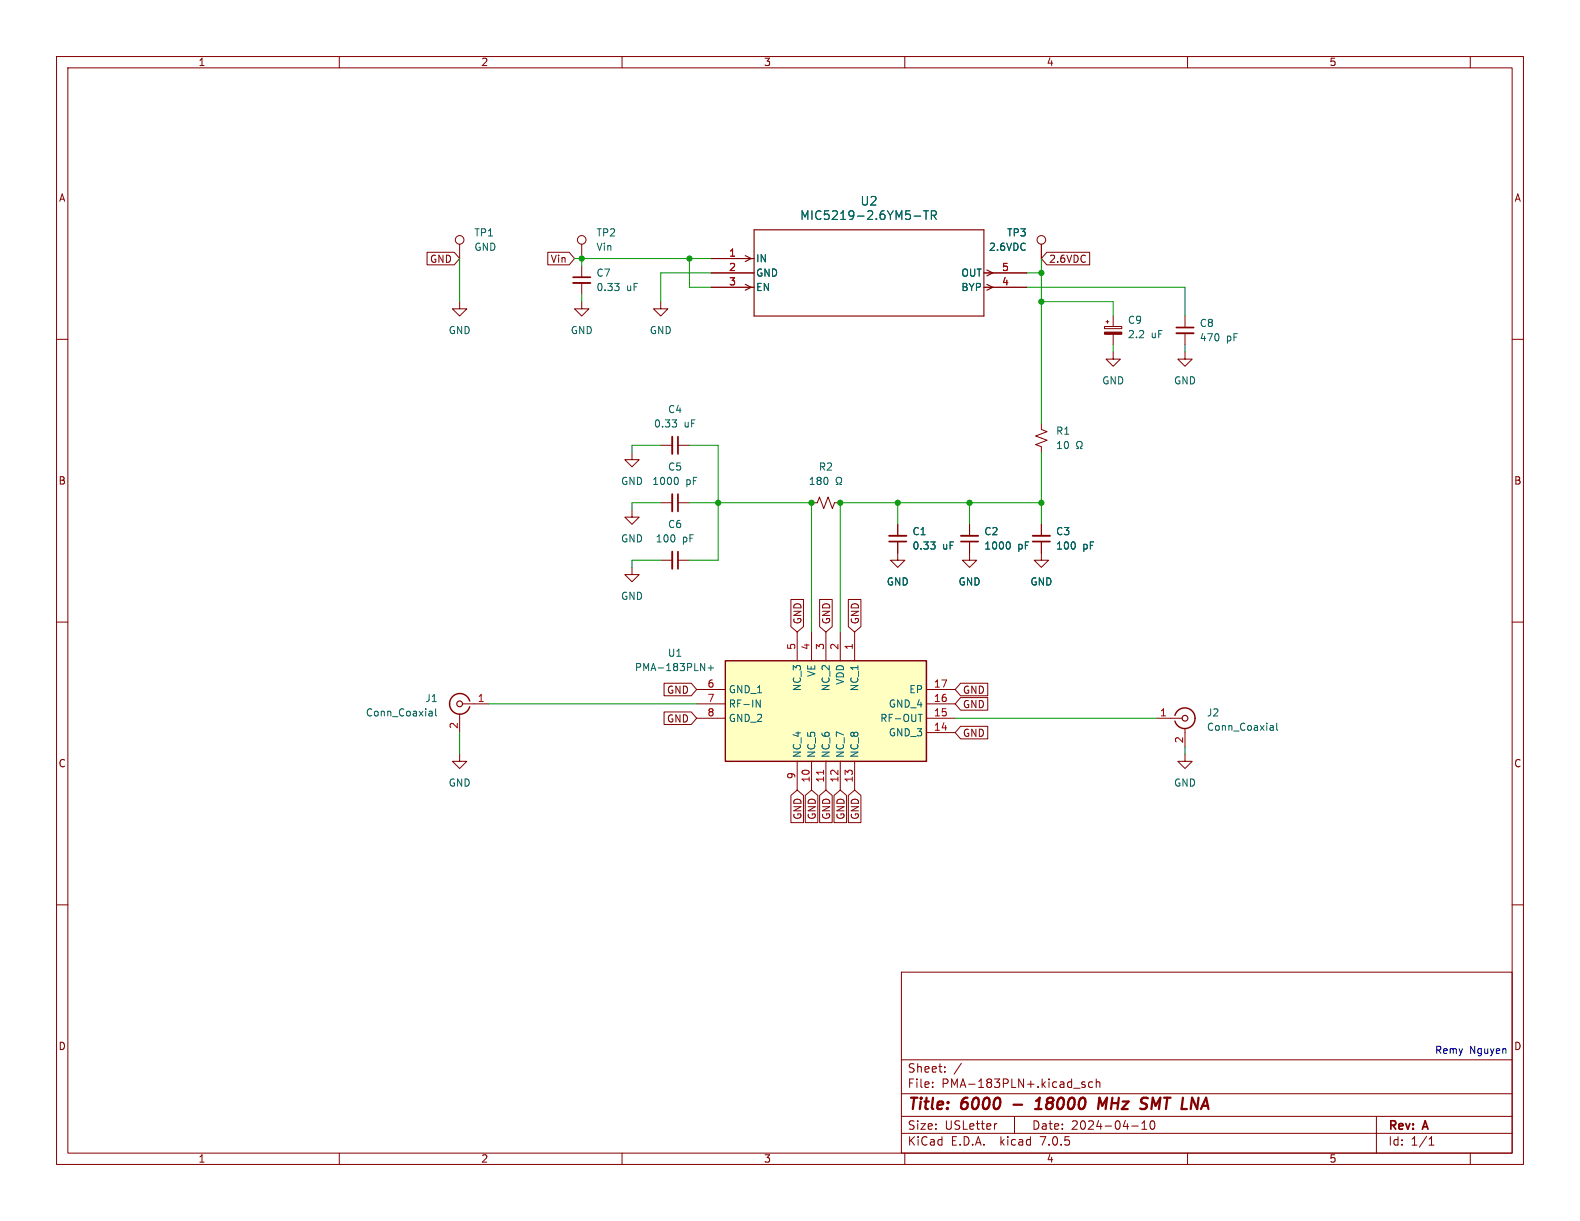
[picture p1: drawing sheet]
<svg xmlns="http://www.w3.org/2000/svg" width="279mm" height="216mm" viewBox="0 0 279 216" stroke-linecap="round" stroke-linejoin="round" font-family="sans-serif">
<g fill="none" stroke="#840000" stroke-width=".18">
<path d="M10 10h259.4v195.9h-259.4zM12 12h255.4v191.9h-255.4zM60 10v2M110 10v2M160 10v2M210 10v2M260 10v2M10 60h2M75.5 44.6h4.8l1 1.1-1 1.1h-4.8zM81.3 53.3v1.3h1.2l-1.2 1.3-1.3-1.3h1.3M81.3 43.2v2.5M96.9 44.6h3.7l1 1.1-1 1.1h-3.7z"/>
<path d="M102.9 53.3v1.3h1.2l-1.2 1.3-1.3-1.3h1.3M102.9 43.2v2.5M102.9 47v2M102.9 50v2.1M116.8 53.3v1.3h1.3l-1.3 1.3-1.2-1.3h1.2M125.7 45.7h7.6M125.7 48.3h7.6M125.7 50.8h7.6M174 48.3h7.6M174 50.8h7.6M184.1 43.2v2.5M185.1 44.6h7.6v2.2h-7.6l-1-1.1z"/>
<path d="M195.3 57.7h3.1v.4h-3.1zM195.6 56.9h.5M195.8 56.6v.6M196.8 55.9v1.8M196.8 59.1v1.9M209.5 55.9v2M209.5 58.9v2.1M267.4 60h2M116.8 78.7h2.1M119.9 78.7h2M184.1 74.9v1l1.1 .4-2.1 .8 2.1 .8-2.1 .7 1 .4v1M196.8 62.2v1.3h1.3l-1.3 1.3-1.2-1.3h1.2"/>
<path d="M209.5 62.2v1.3h1.3l-1.3 1.3-1.2-1.3h1.2M111.8 90.2v1.2h1.2l-1.2 1.3-1.3-1.3h1.3M111.8 80v1.3h1.2l-1.2 1.3-1.3-1.3h1.3M116.8 99.1h2.1M116.8 88.9h2.1M119.9 99.1h2M119.9 88.9h2M143.5 88.9h1l.4-1 .8 2 .7-2 .8 2 .4-1h1M158.7 95.8v3.3h1.3l-1.3 1.2-1.2-1.2h1.2M158.7 92.7v2M171.4 95.8v3.3h1.3l-1.3 1.2-1.2-1.2h1.2M171.4 92.7v2"/>
<path d="M184.1 95.8v3.3h1.3l-1.3 1.2-1.2-1.2h1.2M184.1 92.7v2M10 110h2M111.8 100.3v1.3h1.2l-1.2 1.3-1.3-1.3h1.3M139.9 106h2.2v4.8l-1.1 1-1.1-1zM141 111.8v5M143.5 111.8v5M144.9 106h2.3v4.8l-1.2 1-1.1-1zM146 111.8v5M148.6 111.8v5M150 106h2.2v4.8l-1.1 1-1.1-1zM151.1 111.8v5"/>
<path d="M267.4 110h2M81.3 133.4v1.2h1.2l-1.2 1.3-1.3-1.3h1.3M81.3 126.2v3.3M81.8 124.5h4.6M117.4 125.9h4.8l1 1.1-1 1.1h-4.8zM117.4 120.8h4.8l1 1.1-1 1.1h-4.8zM123.2 127h5.1M123.2 124.5h5.1M123.2 121.9h5.1M141 134.6v5.1M143.5 134.6v5.1M146 134.6v5.1"/>
<path d="M148.6 134.6v5.1M151.1 134.6v5.1M163.8 127h5.1M163.8 124.5h5.1M163.8 129.5h5.1M163.8 121.9h5.1M169.9 120.8h4.8v2.2h-4.8l-1-1.1zM169.9 123.3h4.8v2.3h-4.8l-1-1.1zM169.9 128.4h4.8v2.3h-4.8l-1-1.2zM204.5 127h4.5M209.5 133.4v1.2h1.3l-1.3 1.3-1.2-1.3h1.2M209.5 128.8v3.3"/>
<path d="M10 160h2M139.9 140.7l1.1-1 1.1 1v4.8h-2.2zM142.4 140.7l1.1-1 1.1 1v4.8h-2.2zM144.9 140.7l1.1-1 1.2 1v4.8h-2.3zM147.5 140.7l1.1-1 1.1 1v4.8h-2.2zM150 140.7l1.1-1 1.1 1v4.8h-2.2zM267.4 160h2M159.4 171.9h108v32h-108zM159.4 197.4h108M159.4 193.4h108M159.4 187.4h108M164.9 192.1v.2"/>
<path d="M164.9 191.4v.1M167.1 189.4v.2M167.1 188.7v.1M170 188l-1.3 1.9M176.3 198.7l-.4 .1M179.4 197.4v3M189.9 192.4h1.1M191.9 191.4l-.4-.1-.2 .2 .1 .2 .5 .2v.3h-.6M193.2 191.4l-.4-.1-.3 .3v.4l.1 .2h.6M193.9 191.4l.2-.1 .3 .1 .1 .9M193.9 190.8v1.5M200.1 199.1h1.2"/>
<path d="M201.9 199.7h.9M201.9 198.6l.5-.4v1.5M203.6 198.3l.1-.1a.81 .81 0 0 1 .6 .6 .81 .81 0 0 1-.3 .8l-.1 .1a.81 .81 0 0 1-.6-.6 .81 .81 0 0 1 .3-.8zM243.4 197.4v6.5M60 203.9v2M110 203.9v2M159.4 200.4h108M160 203.9v2M210 203.9v2M252.7 202.5h.9M252.7 201.4l.4-.4v1.5M260 203.9v2"/>
<circle cx="81.3" cy="42.4" r=".76"/>
<circle cx="102.9" cy="42.4" r=".76"/>
<circle cx="184.1" cy="42.4" r=".76"/>
</g>
<path d="M183 196.1h1.2M183.2 194.7l.7-.6-.3 2M195.8 194.1l-.9 1.4-.5-1.4-.2 2M202.7 194.1l.3 .1M202.7 195.3l.1 .4-.1 .2" fill="none" stroke="#840000" stroke-width=".4"/>
<path d="M128.3 116.8h35.5v17.8h-35.5zM83.1 124a1.81 1.81 0 0 0-2.8-1 1.81 1.81 0 0 0 0 2.9 1.81 1.81 0 0 0 2.8-.9M207.8 126.5a1.81 1.81 0 0 1 2.8-1 1.81 1.81 0 0 1 0 3 1.81 1.81 0 0 1-2.8-1" fill="none" stroke="#840000" stroke-width=".25"/>
<g fill="none" stroke="#840000" stroke-width=".2">
<path d="M131.8 50.3l1 .5-1 .5M131.8 45.2l1 .5-1 .5M133.3 40.6h40.7v15.3h-40.7zM174.5 50.3l1.1 .5-1.1 .5M174.5 47.7l1.1 .6-1.1 .5"/>
<circle cx="81.3" cy="124.5" r=".51"/>
<circle cx="209.6" cy="127" r=".51"/>
</g>
<g fill="none" stroke="#006464" stroke-width=".18">
<path d="M161.7 38.2h1.1M163.3 37.3h.9M163.8 37.3v1.5M164.7 38.1l.7-.1 .2-.2-.1-.4-.2-.1h-.6v1.5M165.1 38.1l.5 .7M108.7 50.1h.8l-.5 .5M109.4 50.7v.6M118.9 74.2h.7l-.4 .5M119.6 74.8v.6M190.4 79.3h.3v-.2a.54 .54 0 0 1-.3-.8 .54 .54 0 0 1 .8-.2 .58 .58 0 0 1-.1 1v.2h.3M119.8 84.5l.1 .4-.1 .7M147.9 85.7h.3v-.3a.54 .54 0 0 1-.3-.7 .54 .54 0 0 1 .8-.2 .58 .58 0 0 1-.2 .9v.3h.3"/>
<path d="M164.6 95.8h.8l-.5 .5M165.3 96.4v.6M178.5 95.9l.2 .4-.2 .7M123.9 117.3l.7 1.3v-1.3M125.2 118.1h1M125.7 117.6v1M76 125.8h.2l.2 .1v.7M76.4 126.5l-.4 .1M76.4 126.1h-.4M77 125.3v1.1l.2 .2M133.7 123.8l.7 1.2v-1.2M162.4 126.3h.7"/>
<path d="M224.7 128.3l.4 .1 .1 .7M225.2 129.1h-.5M225.2 128.6l-.5 .1M225.8 127.9v1.1l.1 .1"/>
</g>
<path d="M101.3 50h3.1M208 58.9h3.1M118.9 77.2v3.1M118.9 87.4v3M118.9 97.5v3.1M157.2 94.7h3.1M169.9 94.7h3.1M182.6 94.7h3.1" fill="none" stroke="#840000" stroke-width=".33"/>
<path d="M101.3 49h3.1M208 57.9h3.1M119.9 77.2v3.1M119.9 87.4v3M119.9 97.5v3.1M157.2 95.8h3.1M169.9 95.8h3.1M182.6 95.8h3.1" fill="none" stroke="#840000" stroke-width=".3"/>
<path d="M128.3 116.8h35.5v17.8h-35.5z" fill="#ffffc2" stroke="#ffffc2" stroke-width=".18"/>
<path d="M145.6 136.2v.7" fill="none" stroke="#a90000" stroke-width=".18"/>
<path d="M195.3 58.7h3.1v.4h-3.1z" fill="#840000" stroke="#840000" stroke-width=".18"/>
<g fill="none" stroke="#009600" stroke-width=".18">
<path d="M81.3 45.7v7.6M101.6 45.7h24.1M102.9 45.7v1.3M102.9 52.1v1.2M121.9 45.7v5.1h3.8M125.7 48.3h-8.9v5M181.6 50.8h27.9v5.1M181.6 48.3h2.5M184.1 53.3h12.7v2.6M184.1 45.7v29.2M116.8 78.7h-5v1.3M121.9 78.7h5.1v20.4h-5.1"/>
<path d="M196.8 61v1.2M209.5 61v1.2M116.8 88.9h-5v1.3M116.8 99.1h-5v1.2M121.9 88.9h21.6v22.9M158.7 88.9v3.8M171.4 88.9v3.8M184.1 80v12.7M184.1 88.9h-35.5v22.9M81.3 129.5v3.9M86.4 124.5h36.8M168.9 127h35.6"/>
<path d="M209.5 132.1v1.3"/>
</g>
<g fill="#009600" stroke="#009600" stroke-width=".18">
<circle cx="184.1" cy="53.3" r=".46"/>
<circle cx="184.1" cy="88.9" r=".46"/>
<circle cx="158.7" cy="88.9" r=".46"/>
<circle cx="148.6" cy="88.9" r=".46"/>
<circle cx="171.4" cy="88.9" r=".46"/>
<circle cx="184.1" cy="48.3" r=".46"/>
<circle cx="127" cy="88.9" r=".46"/>
<circle cx="143.5" cy="88.9" r=".46"/>
<circle cx="102.9" cy="45.7" r=".46"/>
<circle cx="121.9" cy="45.7" r=".46"/>
</g>
<g font-size="2.8" fill="#840000">
<text x="160.4" y="196.7">Title:</text>
<text x="169.9" y="196.7">6000</text>
<text x="179.6" y="196.7">-</text>
<text x="184.2" y="196.7">18000</text>
<text x="195.8" y="196.7">MHz</text>
<text x="204" y="196.7">SMT LNA</text>
</g>
<g font-size="2.1" fill="#006464">
<text x="141.4" y="39.1">MIC5219-2.6YM5-TR</text>
<text x="152.1" y="36.5">U2</text>
</g>
<g font-size="2.1" fill="#840000">
<text x="160.4" y="189.8">Sheet:</text>
<text x="160.4" y="192.5">File:</text>
<text x="166.4" y="192.5">PMA-183PLN+.kicad_sch</text>
<text x="160.4" y="202.7">KiCad</text>
<text x="160.4" y="199.9">Size:</text>
<text x="167" y="199.9">USLetter</text>
<text x="168.1" y="202.7">E.D.A.</text>
<text x="176.8" y="202.7">kicad</text>
<text x="182.4" y="199.9">Date:</text>
<text x="183.9" y="202.7">7.0.5</text>
<text x="189.3" y="199.9">2024-04-10</text>
<text x="245.4" y="200.1">Rev:</text>
<text x="245.4" y="202.7">Id:</text>
<text x="249.4" y="202.7">1/1</text>
<text x="251.6" y="200.1">A</text>
</g>
<g font-size="1.8" fill="#840000">
<text x="35" y="11.8">1</text>
<text x="85" y="11.8">2</text>
<text x="135" y="11.8">3</text>
<text x="185" y="11.8">4</text>
<text x="235" y="11.8">5</text>
<text x="10.4" y="35.8">A</text>
<text x="267.8" y="35.8">A</text>
<text x="76" y="46.6">GND</text>
<text x="97.4" y="46.6">Vin</text>
<text x="185.4" y="46.6">2.6VDC</text>
<text x="10.3" y="85.8">B</text>
<text x="267.7" y="85.8">B</text>
<text x="141.9" y="110.5" transform="rotate(-90 141.9 110.5)">GND</text>
<text x="147" y="110.5" transform="rotate(-90 147 110.5)">GND</text>
<text x="152" y="110.5" transform="rotate(-90 152 110.5)">GND</text>
<text x="117.9" y="122.8">GND</text>
<text x="170.2" y="122.8">GND</text>
<text x="170.2" y="125.4">GND</text>
<text x="117.9" y="127.9">GND</text>
<text x="170.2" y="130.5">GND</text>
<text x="10.3" y="135.8">C</text>
<text x="267.7" y="135.8">C</text>
<text x="141.9" y="145" transform="rotate(-90 141.9 145)">GND</text>
<text x="144.4" y="145" transform="rotate(-90 144.4 145)">GND</text>
<text x="147" y="145" transform="rotate(-90 147 145)">GND</text>
<text x="149.5" y="145" transform="rotate(-90 149.5 145)">GND</text>
<text x="152" y="145" transform="rotate(-90 152 145)">GND</text>
<text x="10.3" y="185.8">D</text>
<text x="267.7" y="185.8">D</text>
<text x="35" y="205.7">1</text>
<text x="85" y="205.7">2</text>
<text x="135" y="205.7">3</text>
<text x="185" y="205.7">4</text>
<text x="235" y="205.7">5</text>
</g>
<g font-size="1.8" fill="#006464">
<text x="83.8" y="42">TP1</text>
<text x="105.4" y="42">TP2</text>
<text x="178" y="42">TP3</text>
<text x="83.8" y="44.5">GND</text>
<text x="105.4" y="44.5">Vin</text>
<text x="133.6" y="46.5">IN</text>
<text x="174.8" y="44.5">2.6VDC</text>
<text x="105.4" y="49.1">C7</text>
<text x="105.4" y="51.6">0.33</text>
<text x="110.7" y="51.6">uF</text>
<text x="133.6" y="49.1">GND</text>
<text x="133.6" y="51.6">EN</text>
<text x="170" y="51.6">BYP</text>
<text x="170" y="49.1">OUT</text>
<text x="79.3" y="59.2">GND</text>
<text x="100.9" y="59.2">GND</text>
<text x="114.8" y="59.2">GND</text>
<text x="199.4" y="57.4">C9</text>
<text x="199.4" y="60">2.2</text>
<text x="203.5" y="60">uF</text>
<text x="212.1" y="58">C8</text>
<text x="212.1" y="60.5">470</text>
<text x="216.8" y="60.5">pF</text>
<text x="194.9" y="68.1">GND</text>
<text x="207.6" y="68.1">GND</text>
<text x="115.6" y="75.8">0.33</text>
<text x="118.1" y="73.2">C4</text>
<text x="120.9" y="75.8">uF</text>
<text x="186.7" y="77">R1</text>
<text x="118.1" y="83.4">C5</text>
<text x="144.7" y="83.4">R2</text>
<text x="186.7" y="79.6">10</text>
<text x="109.8" y="85.9">GND</text>
<text x="115.3" y="85.9">1000</text>
<text x="121.2" y="85.9">pF</text>
<text x="143" y="85.9">180</text>
<text x="118.1" y="93.5">C6</text>
<text x="161.3" y="94.8">C1</text>
<text x="174" y="94.8">C2</text>
<text x="186.7" y="94.8">C3</text>
<text x="109.8" y="96.1">GND</text>
<text x="115.9" y="96.1">100</text>
<text x="120.6" y="96.1">pF</text>
<text x="161.3" y="97.3">0.33</text>
<text x="166.6" y="97.3">uF</text>
<text x="174" y="97.3">1000</text>
<text x="179.9" y="97.3">pF</text>
<text x="186.7" y="97.3">100</text>
<text x="191.4" y="97.3">pF</text>
<text x="109.8" y="106.2">GND</text>
<text x="156.8" y="103.7">GND</text>
<text x="169.5" y="103.7">GND</text>
<text x="182.2" y="103.7">GND</text>
<text x="112.2" y="118.8">PMA-183PLN+</text>
<text x="118" y="116.3">U1</text>
<text x="144.3" y="119.7" transform="rotate(-90 144.3 119.7)">VE</text>
<text x="75.2" y="124.3">J1</text>
<text x="128.8" y="122.7">GND_1</text>
<text x="128.8" y="125.3">RF-IN</text>
<text x="141.8" y="122.3" transform="rotate(-90 141.8 122.3)">NC_3</text>
<text x="146.9" y="122.3" transform="rotate(-90 146.9 122.3)">NC_2</text>
<text x="149.4" y="121.1" transform="rotate(-90 149.4 121.1)">VDD</text>
<text x="152" y="122.3" transform="rotate(-90 152 122.3)">NC_1</text>
<text x="157.1" y="125.3">GND_4</text>
<text x="160.8" y="122.7">EP</text>
<text x="64.6" y="126.8">Conn_Coaxial</text>
<text x="128.8" y="127.8">GND_2</text>
<text x="155.6" y="127.8">RF-OUT</text>
<text x="157.1" y="130.4">GND_3</text>
<text x="213.4" y="126.8">J2</text>
<text x="213.4" y="129.4">Conn_Coaxial</text>
<text x="141.8" y="134.1" transform="rotate(-90 141.8 134.1)">NC_4</text>
<text x="144.3" y="134.1" transform="rotate(-90 144.3 134.1)">NC_5</text>
<text x="146.9" y="134.1" transform="rotate(-90 146.9 134.1)">NC_6</text>
<text x="149.4" y="134.1" transform="rotate(-90 149.4 134.1)">NC_7</text>
<text x="152" y="134.1" transform="rotate(-90 152 134.1)">NC_8</text>
<text x="79.3" y="139.3">GND</text>
<text x="207.6" y="139.3">GND</text>
</g>
<g font-size="1.8" fill="#a90000">
<text x="128.9" y="45.5">1</text>
<text x="128.9" y="48">2</text>
<text x="128.9" y="50.5">3</text>
<text x="177.1" y="50.5">4</text>
<text x="177.1" y="48">5</text>
<text x="140.7" y="115" transform="rotate(-90 140.7 115)">5</text>
<text x="143.3" y="115" transform="rotate(-90 143.3 115)">4</text>
<text x="145.8" y="115" transform="rotate(-90 145.8 115)">3</text>
<text x="148.3" y="115" transform="rotate(-90 148.3 115)">2</text>
<text x="150.9" y="115" transform="rotate(-90 150.9 115)">1</text>
<text x="84.4" y="124.2">1</text>
<text x="125.1" y="121.7">6</text>
<text x="125.1" y="124.2">7</text>
<text x="165.1" y="124.2">16</text>
<text x="165.1" y="121.7">17</text>
<text x="81" y="128.9" transform="rotate(-90 81 128.9)">2</text>
<text x="125.1" y="126.7">8</text>
<text x="165.1" y="129.3">14</text>
<text x="165.1" y="126.7">15</text>
<text x="205.1" y="126.7">1</text>
<text x="209.3" y="131.5" transform="rotate(-90 209.3 131.5)">2</text>
<text x="140.7" y="137.8" transform="rotate(-90 140.7 137.8)">9</text>
<text x="143.3" y="138.4" transform="rotate(-90 143.3 138.4)">10</text>
<text x="145.8" y="138.4" transform="rotate(-90 145.8 138.4)">11</text>
<text x="148.3" y="138.4" transform="rotate(-90 148.3 138.4)">12</text>
<text x="150.9" y="138.4" transform="rotate(-90 150.9 138.4)">13</text>
</g>
<g font-size="1.8" fill="#0000c2">
<text x="253.8" y="186.4">Remy</text>
<text x="259.9" y="186.4">Nguyen</text>
</g>
</svg>
